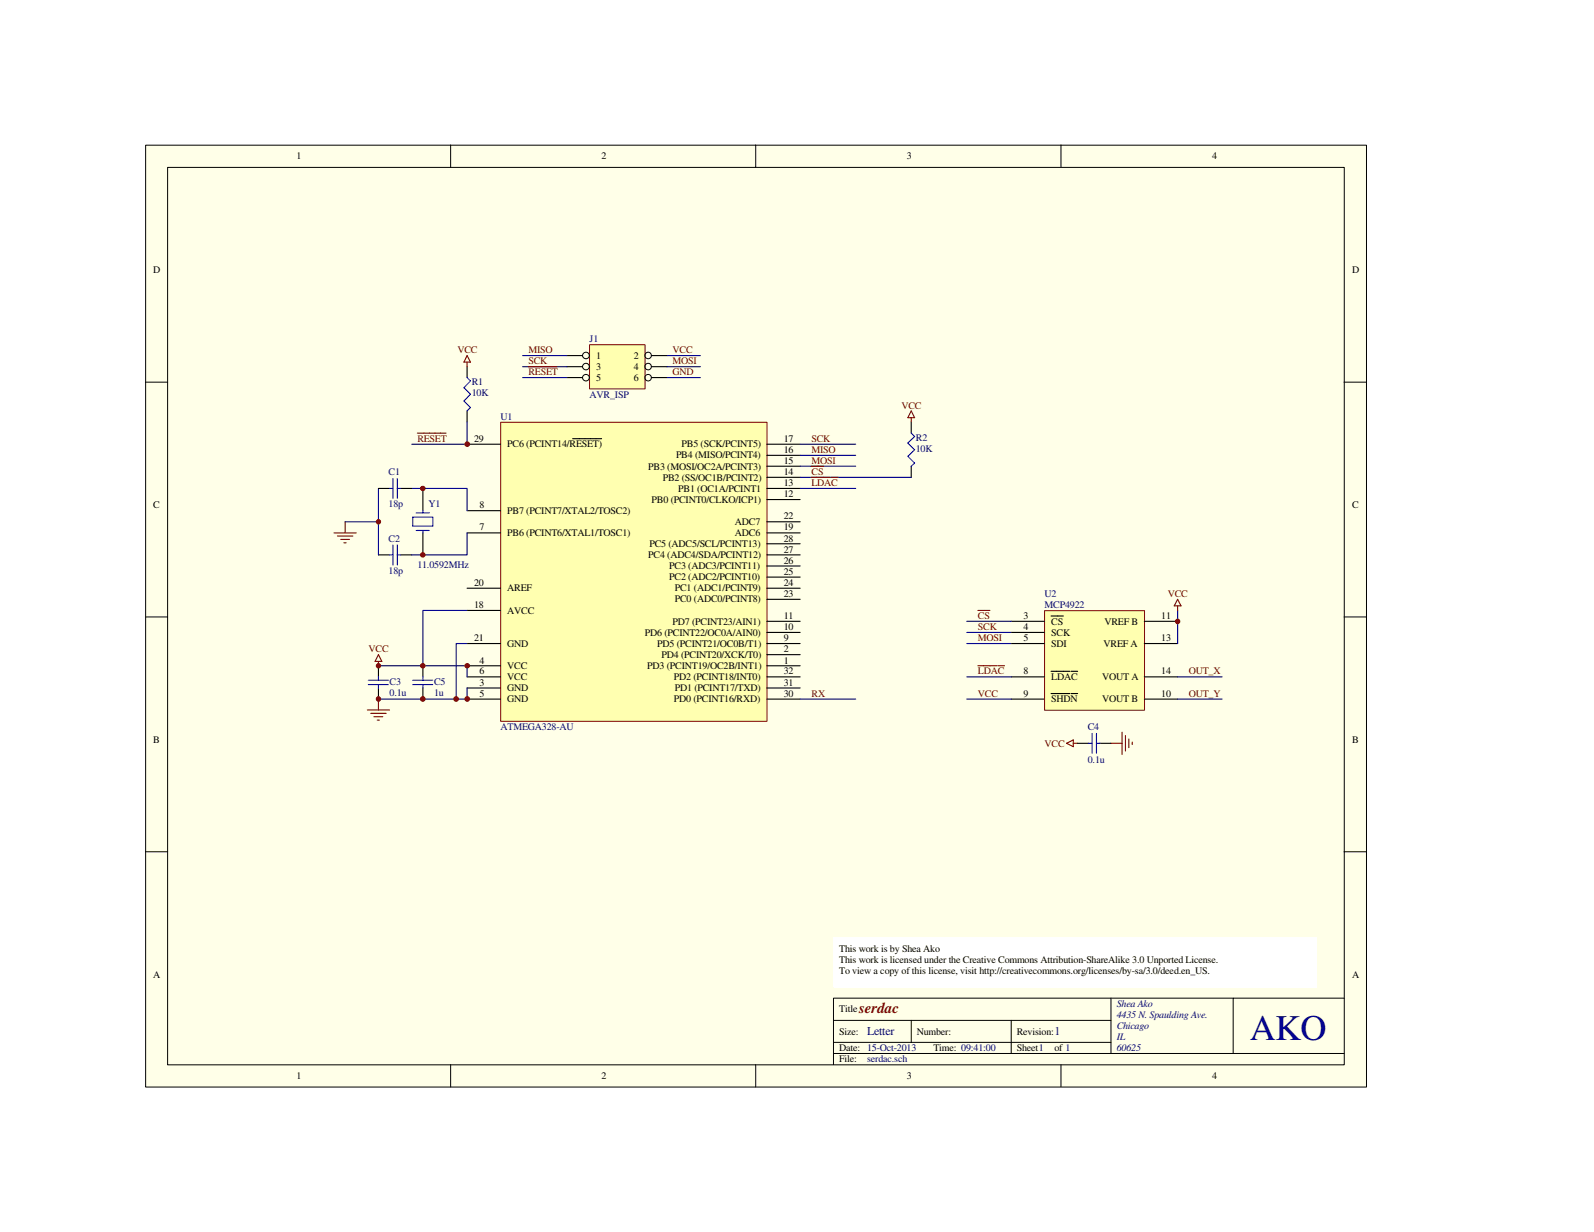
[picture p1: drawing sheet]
<svg xmlns="http://www.w3.org/2000/svg" width="279mm" height="216mm" viewBox="0 0 279 216" stroke-linecap="round" stroke-linejoin="round" font-family="sans-serif">
<path d="M25.5 25.4h214v165.1h-214z" fill="#ffffe8"/>
<g fill="none" stroke="#000" stroke-width=".18">
<path d="M25.5 25.4h214v165.1h-214zM29.4 29.3h206.2v157.3h-206.2zM79 25.4v3.9M132.5 25.4v3.9M186 25.4v3.9M25.5 67h3.9M235.6 67h3.9M25.5 108.1h3.9M235.6 108.1h3.9M25.5 149.3h3.9M235.6 149.3h3.9M146.1 178.8h48.6"/>
<path d="M159.7 178.8v3.9M177.2 178.8v5.8M194.7 174.9v9.7M216.2 174.9h-70.1v11.7M235.6 174.9h-19.4v9.7M79 186.6v3.9M132.5 186.6v3.9M146.1 184.6h89.5M146.1 182.7h48.6M186 186.6v3.9"/>
</g>
<path d="M183.1 107.1h17.5v17.4h-17.5z" fill="#ffffb0"/>
<path d="M183.1 107h17.5v17.5h-17.5z" fill="none" stroke="#800000" stroke-width=".18"/>
<g fill="none" stroke="#000" stroke-width=".19">
<path d="M177.2 108.9h5.8M177.2 110.8h5.8M177.2 112.8h5.8M177.2 118.6h5.8M184.2 107.9h2.2M184.2 117.6h3.3M187.7 117.6h1.2M200.6 108.9h5.8M200.6 112.8h5.8M200.6 118.6h5.8M177.2 122.5h5.8M184.2 121.5h3.3"/>
<path d="M187.7 121.5h1.2M200.6 122.5h5.8"/>
</g>
<path d="M87.8 74h46.7v52.4h-46.7z" fill="#ffffb0"/>
<path d="M87.8 74h46.7v52.4h-46.7z" fill="none" stroke="#800000" stroke-width=".18"/>
<g fill="none" stroke="#000" stroke-width=".19">
<path d="M81.9 77.9h5.8M100.4 76.9h5.1M134.4 77.9h5.8M134.4 79.8h5.8M81.9 93.4h5.8M81.9 89.5h5.8M134.4 93.4h5.8M134.4 87.5h5.8M134.4 85.6h5.8M134.4 83.7h5.8M134.4 81.7h5.8M134.4 99.2h5.8"/>
<path d="M134.4 97.2h5.8M134.4 95.3h5.8M134.4 91.4h5.8M81.9 118.6h5.8M81.9 116.7h5.8M81.9 112.8h5.8M81.9 107h5.8M81.9 103.1h5.8M134.4 118.6h5.8M134.4 116.7h5.8M134.4 114.7h5.8M134.4 112.8h5.8"/>
<path d="M134.4 110.8h5.8M134.4 108.9h5.8M134.4 103.1h5.8M134.4 105h5.8M134.4 101.1h5.8M81.9 122.5h5.8M81.9 120.6h5.8M134.4 122.5h5.8M134.4 120.6h5.8"/>
</g>
<path d="M103.4 60.5h9.7v7.7h-9.7z" fill="#ffffb0"/>
<path d="M103.3 60.4h9.8v7.8h-9.8z" fill="none" stroke="#800000" stroke-width=".18"/>
<g fill="none" stroke="#000" stroke-width=".18">
<circle cx="102.7" cy="64.3" r=".59"/>
<circle cx="102.7" cy="62.3" r=".59"/>
<circle cx="102.7" cy="66.2" r=".58"/>
<circle cx="113.6" cy="62.3" r=".57"/>
<circle cx="113.6" cy="64.2" r=".57"/>
<circle cx="113.6" cy="66.2" r=".57"/>
</g>
<g fill="none" stroke="#000" stroke-width=".19">
<path d="M81.9 64.3v1.9M81.9 72v2M99.4 62.3h2.7M99.4 64.3h2.7M99.4 66.2h2.7M114.2 62.3h2.7M114.2 64.3h2.7M114.2 66.2h2.7M66.3 97.2h2M66.3 85.6h2M70.2 97.2h2M70.2 85.6h2"/>
<path d="M74.1 85.6v3.9M74.1 93.4v3.8M66.3 116.7v1.9M74.1 116.7v1.9M66.3 120.6v1.9M74.1 120.6v1.9M188.9 130.3h1.9M192.8 130.3h1.9"/>
</g>
<g fill="none" stroke="#000080" stroke-width=".19">
<path d="M81.9 74v3.9h-9.7M91.6 62.3h7.8M91.6 64.3h7.8M91.6 66.2h7.8M116.9 62.3h5.9M116.9 64.3h5.9M116.9 66.2h5.9M140.2 77.9h9.8M140.2 79.8h9.8M66.3 85.6v11.6M72.2 85.6h9.7v3.9M81.9 93.4v3.8h-9.7"/>
<path d="M140.2 81.7h9.8M66.3 116.7h15.6v1.9M81.9 112.8h-1.9v9.7M81.9 107h-7.8v9.7M169.5 108.9h7.7M169.5 110.8h7.7M169.5 112.8h7.7M169.5 118.6h7.7M206.4 107v5.8M206.4 118.6h7.8M81.9 120.6v1.9h-15.6M169.5 122.5h7.7"/>
<path d="M206.4 122.5h7.8"/>
</g>
<g fill="none" stroke="#800000" stroke-width=".19">
<path d="M73.2 75.9h5M81.9 62.3l.6 1.2h-1.2zM81.9 63.5v.8M92.6 64.3h5.1M142.2 81.7h2.2M66.3 115.9v.8M66.3 114.7l.6 1.2h-1.2zM171.4 107h2.1M171.4 116.7h3.3M174.9 116.7h1.2M206.4 105l.6 1.2h-1.2zM206.4 106.2v.8"/>
<path d="M64.4 124.4h3.9M65 125h2.7M65.5 125.6h1.6M66.1 126.2h.4M66.3 122.5v1.9M186.9 130.3l1.2-.6v1.2zM188.1 130.3h.8M194.7 130.3h2M196.7 128.3v3.9M197.3 128.9v2.7M197.9 129.5v1.5M198.5 130v.5"/>
</g>
<g fill="none" stroke="#00f" stroke-width=".19">
<path d="M81.9 66.2l.6 .6-1.2 1.1 1.2 1.2-1.2 1.2 1.2 1.1-.6 .6M68.3 97.2h.6M68.3 85.6h.6M68.9 83.9v3.4M68.9 95.5v3.5M69.6 97.2h.6M69.6 83.9v3.4M69.6 95.5v3.5M69.6 85.6h.6M72.3 90.6h3.6v1.6h-3.6zM72.9 89.9h2.4M72.9 93h2.4"/>
<path d="M74.1 89.5v.4M74.1 93v.4M64.6 119.2h3.5M64.6 120h3.5M66.3 118.6v.6M66.3 120v.6M72.3 119.2h3.6M72.3 120h3.6M74.1 118.6v.6M74.1 120v.6M190.8 130.3h.6M191.4 128.5v3.5"/>
<path d="M192.2 130.3h.6M192.2 128.5v3.5"/>
</g>
<circle cx="81.9" cy="77.8" r=".4" fill="#800000"/>
<circle cx="81.9" cy="77.8" r=".4" fill="none" stroke="#800000" stroke-width=".18"/>
<circle cx="81.9" cy="122.5" r=".41" fill="#800000"/>
<circle cx="81.9" cy="122.5" r=".41" fill="none" stroke="#800000" stroke-width=".18"/>
<circle cx="81.9" cy="116.7" r=".4" fill="#800000"/>
<circle cx="81.9" cy="116.7" r=".4" fill="none" stroke="#800000" stroke-width=".18"/>
<circle cx="66.3" cy="122.5" r=".39" fill="#800000"/>
<circle cx="66.3" cy="122.5" r=".39" fill="none" stroke="#800000" stroke-width=".18"/>
<circle cx="66.3" cy="116.7" r=".38" fill="#800000"/>
<circle cx="66.3" cy="116.7" r=".38" fill="none" stroke="#800000" stroke-width=".18"/>
<circle cx="74.1" cy="122.5" r=".4" fill="#800000"/>
<circle cx="74.1" cy="122.5" r=".4" fill="none" stroke="#800000" stroke-width=".18"/>
<circle cx="74.1" cy="116.7" r=".39" fill="#800000"/>
<circle cx="74.1" cy="116.7" r=".39" fill="none" stroke="#800000" stroke-width=".18"/>
<circle cx="79.9" cy="122.5" r=".41" fill="#800000"/>
<circle cx="79.9" cy="122.5" r=".41" fill="none" stroke="#800000" stroke-width=".18"/>
<circle cx="74.1" cy="97.2" r=".39" fill="#800000"/>
<circle cx="74.1" cy="97.2" r=".39" fill="none" stroke="#800000" stroke-width=".18"/>
<circle cx="74.1" cy="85.6" r=".39" fill="#800000"/>
<circle cx="74.1" cy="85.6" r=".39" fill="none" stroke="#800000" stroke-width=".18"/>
<circle cx="206.4" cy="108.9" r=".39" fill="#800000"/>
<circle cx="206.4" cy="108.9" r=".39" fill="none" stroke="#800000" stroke-width=".18"/>
<path d="M159.7 74v1.9M159.7 81.7v2" fill="none" stroke="#000" stroke-width=".19"/>
<path d="M159.7 75.9l.6 .6-1.2 1.1 1.2 1.2-1.2 1.2 1.2 1.2-.6 .5" fill="none" stroke="#00f" stroke-width=".19"/>
<path d="M159.7 72l.6 1.2h-1.2zM159.7 73.2v.8M58.5 93.4h3.9M59.1 93.9h2.7M59.7 94.5h1.6M60.3 95.1h.4M60.5 91.4v2" fill="none" stroke="#800000" stroke-width=".19"/>
<path d="M60.5 91.4h5.8M140.2 83.7h19.5" fill="none" stroke="#000080" stroke-width=".19"/>
<circle cx="66.3" cy="91.4" r=".38" fill="#800000"/>
<circle cx="66.3" cy="91.4" r=".38" fill="none" stroke="#800000" stroke-width=".18"/>
<path d="M140.2 85.6h9.8M140.2 122.5h9.8" fill="none" stroke="#000080" stroke-width=".19"/>
<path d="M142.2 83.7h3.3M145.7 83.7h1.2" fill="none" stroke="#800000" stroke-width=".19"/>
<path d="M146.2 164.3h84.6v8.7h-84.6z" fill="#fff"/>
<path d="M146.1 164.3h84.7v8.7h-84.7z" fill="none" stroke="#fff" stroke-width=".18"/>
<text font-size="6.3" fill="#000080" x="219.1" y="182.2">AKO</text>
<text font-size="2.6" fill="#800000" x="150.6" y="177.5">serdac</text>
<g font-size="2.1" fill="#000080">
<text x="152" y="181.4">Letter</text>
<text x="184.8" y="181.4">1</text>
</g>
<g font-size="1.8">
<text x="51.9" y="27.9">1</text>
<text x="105.5" y="27.9">2</text>
<text x="159" y="27.9">3</text>
<text x="212.5" y="27.9">4</text>
<text x="26.8" y="47.9">D</text>
<text x="237" y="47.9">D</text>
<text x="104.5" y="62.9">1</text>
<text x="104.5" y="64.8">3</text>
<text x="111.1" y="62.9">2</text>
<text x="111.1" y="64.8">4</text>
<text x="104.5" y="66.8">5</text>
<text x="111.1" y="66.8">6</text>
<text x="83.1" y="77.4">29</text>
<text x="137.4" y="77.4">17</text>
<text x="88.9" y="78.4">PC6 (PCINT14/RESET)</text>
<text x="113.6" y="82.3">PB3 (MOSI/OC2A/PCINT3)</text>
<text x="118.5" y="80.3">PB4 (MISO/PCINT4)</text>
<text x="119.5" y="78.4">PB5 (SCK/PCINT5)</text>
<text x="137.4" y="81.3">15</text>
<text x="137.4" y="83.3">14</text>
<text x="137.4" y="79.4">16</text>
<text x="26.8" y="89.1">C</text>
<text x="84.1" y="89.1">8</text>
<text x="114.2" y="88.1">PB0 (PCINT0/CLKO/ICP1)</text>
<text x="116.2" y="84.2">PB2 (SS/OC1B/PCINT2)</text>
<text x="118.9" y="86.2">PB1 (OC1A/PCINT1</text>
<text x="137.4" y="87.2">12</text>
<text x="137.4" y="85.2">13</text>
<text x="237" y="89.1">C</text>
<text x="84.1" y="93">7</text>
<text x="88.9" y="93.9">PB6 (PCINT6/XTAL1/TOSC1)</text>
<text x="88.9" y="90">PB7 (PCINT7/XTAL2/TOSC2)</text>
<text x="113.8" y="95.9">PC5 (ADC5/SCL/PCINT13)</text>
<text x="128.8" y="93.9">ADC6</text>
<text x="128.8" y="92">ADC7</text>
<text x="137.4" y="94.9">28</text>
<text x="137.4" y="93">19</text>
<text x="137.4" y="91">22</text>
<text x="113.6" y="97.8">PC4 (ADC4/SDA/PCINT12)</text>
<text x="117.3" y="101.7">PC2 (ADC2/PCINT10)</text>
<text x="117.3" y="99.8">PC3 (ADC3/PCINT11)</text>
<text x="137.4" y="96.9">27</text>
<text x="137.4" y="100.8">25</text>
<text x="137.4" y="98.8">26</text>
<text x="83.1" y="106.6">18</text>
<text x="83.1" y="102.7">20</text>
<text x="88.9" y="107.5">AVCC</text>
<text x="88.9" y="103.6">AREF</text>
<text x="118.3" y="105.6">PC0 (ADC0/PCINT8)</text>
<text x="118.3" y="103.6">PC1 (ADC1/PCINT9)</text>
<text x="137.4" y="104.6">23</text>
<text x="137.4" y="102.7">24</text>
<text x="83.1" y="112.4">21</text>
<text x="88.9" y="113.4">GND</text>
<text x="113" y="111.4">PD6 (PCINT22/OC0A/AIN0)</text>
<text x="115.2" y="113.4">PD5 (PCINT21/OC0B/T1)</text>
<text x="117.9" y="109.5">PD7 (PCINT23/AIN1)</text>
<text x="137.4" y="112.4">9</text>
<text x="137.4" y="110.4">10</text>
<text x="137.4" y="108.5">11</text>
<text x="179.4" y="108.5">3</text>
<text x="179.4" y="110.4">4</text>
<text x="179.4" y="112.4">5</text>
<text x="184.3" y="109.5">CS</text>
<text x="184.3" y="111.4">SCK</text>
<text x="184.3" y="113.4">SDI</text>
<text x="193.4" y="113.4">VREF A</text>
<text x="193.6" y="109.5">VREF B</text>
<text x="203.5" y="108.5">11</text>
<text x="203.5" y="112.4">13</text>
<text x="84.1" y="118.2">6</text>
<text x="84.1" y="116.3">4</text>
<text x="88.9" y="119.2">VCC</text>
<text x="88.9" y="117.2">VCC</text>
<text x="113.5" y="117.2">PD3 (PCINT19/OC2B/INT1)</text>
<text x="116" y="115.3">PD4 (PCINT20/XCK/T0)</text>
<text x="118.1" y="119.2">PD2 (PCINT18/INT0)</text>
<text x="137.4" y="116.3">1</text>
<text x="137.4" y="118.2">32</text>
<text x="137.4" y="114.3">2</text>
<text x="179.4" y="118.2">8</text>
<text x="184.3" y="119.2">LDAC</text>
<text x="193.2" y="119.2">VOUT A</text>
<text x="203.5" y="118.2">14</text>
<text x="84.1" y="122.1">5</text>
<text x="84.1" y="120.1">3</text>
<text x="88.9" y="123.1">GND</text>
<text x="88.9" y="121.1">GND</text>
<text x="118.1" y="123.1">PD0 (PCINT16/RXD)</text>
<text x="118.3" y="121.1">PD1 (PCINT17/TXD)</text>
<text x="137.4" y="122.1">30</text>
<text x="137.4" y="120.1">31</text>
<text x="179.4" y="122.1">9</text>
<text x="184.3" y="123.1">SHDN</text>
<text x="193.2" y="123.1">VOUT B</text>
<text x="203.5" y="122.1">10</text>
<text x="26.8" y="130.3">B</text>
<text x="237" y="130.3">B</text>
<text x="147.1" y="166.8">This work is by Shea Ako</text>
<text x="26.8" y="171.4">A</text>
<text x="147.1" y="168.7">This work is licensed under the Creative Commons Attribution-ShareAlike 3.0 Unported License.</text>
<text x="147.1" y="170.6">To view a copy of this license, visit http://creativecommons.org/licenses/by-sa/3.0/deed.en_US.</text>
<text x="237" y="171.4">A</text>
<text x="147.1" y="177.4">Title</text>
<text x="147.1" y="181.3">Size:</text>
<text x="147.1" y="184.2">Date: 15-Oct-2013</text>
<text x="160.7" y="181.3">Number:</text>
<text x="163.6" y="184.2">Time: 09:41:00</text>
<text x="178.2" y="181.3">Revision:</text>
<text x="178.2" y="184.2">Sheet1</text>
<text x="184.8" y="184.2">of 1</text>
<text x="51.9" y="189.1">1</text>
<text x="105.5" y="189.1">2</text>
<text x="147.1" y="186.2">File:</text>
<text x="159" y="189.1">3</text>
<text x="212.5" y="189.1">4</text>
</g>
<g font-size="1.8" fill="#000080">
<text x="103.3" y="60">J1</text>
<text x="82.7" y="67.5">R1</text>
<text x="82.7" y="69.5">10K</text>
<text x="103.3" y="69.7">AVR_ISP</text>
<text x="87.8" y="73.6">U1</text>
<text x="160.5" y="77.3">R2</text>
<text x="68.1" y="83.3">C1</text>
<text x="160.5" y="79.2">10K</text>
<text x="68.1" y="88.9">18p</text>
<text x="75.1" y="88.9">Y1</text>
<text x="68.1" y="94.9">C2</text>
<text x="68.1" y="100.5">18p</text>
<text x="73.2" y="99.6">11.0592MHz</text>
<text x="183.1" y="104.6">U2</text>
<text x="183.1" y="106.6">MCP4922</text>
<text x="68.3" y="120">C3</text>
<text x="76.1" y="120">C5</text>
<text x="68.3" y="121.9">0.1u</text>
<text x="76.1" y="121.9">1u</text>
<text x="87.8" y="127.9">ATMEGA328-AU</text>
<text x="190.7" y="127.9">C4</text>
<text x="190.7" y="133.7">0.1u</text>
<text x="195.7" y="176.4">Shea Ako</text>
<text x="195.7" y="178.4">4435 N. Spaulding Ave.</text>
<text x="195.7" y="180.3">Chicago</text>
<text x="195.7" y="182.2">IL</text>
<text x="195.7" y="184.2">60625</text>
<text x="152" y="186.2">serdac.sch</text>
</g>
<g font-size="1.8" fill="#800000">
<text x="80.2" y="61.9">VCC</text>
<text x="92.6" y="61.9">MISO</text>
<text x="92.6" y="63.8">SCK</text>
<text x="92.6" y="65.8">RESET</text>
<text x="117.9" y="65.8">GND</text>
<text x="117.9" y="63.8">MOSI</text>
<text x="117.9" y="61.9">VCC</text>
<text x="158" y="71.6">VCC</text>
<text x="73.2" y="77.4">RESET</text>
<text x="142.2" y="77.4">SCK</text>
<text x="142.2" y="81.3">MOSI</text>
<text x="142.2" y="79.4">MISO</text>
<text x="142.2" y="83.3">CS</text>
<text x="142.2" y="85.2">LDAC</text>
<text x="204.7" y="104.6">VCC</text>
<text x="171.4" y="112.4">MOSI</text>
<text x="171.4" y="110.4">SCK</text>
<text x="171.4" y="108.5">CS</text>
<text x="64.6" y="114.3">VCC</text>
<text x="171.4" y="118.2">LDAC</text>
<text x="208.4" y="118.2">OUT_X</text>
<text x="142.2" y="122.1">RX</text>
<text x="171.4" y="122.1">VCC</text>
<text x="208.4" y="122.1">OUT_Y</text>
<text x="183.1" y="130.9">VCC</text>
</g>
</svg>
